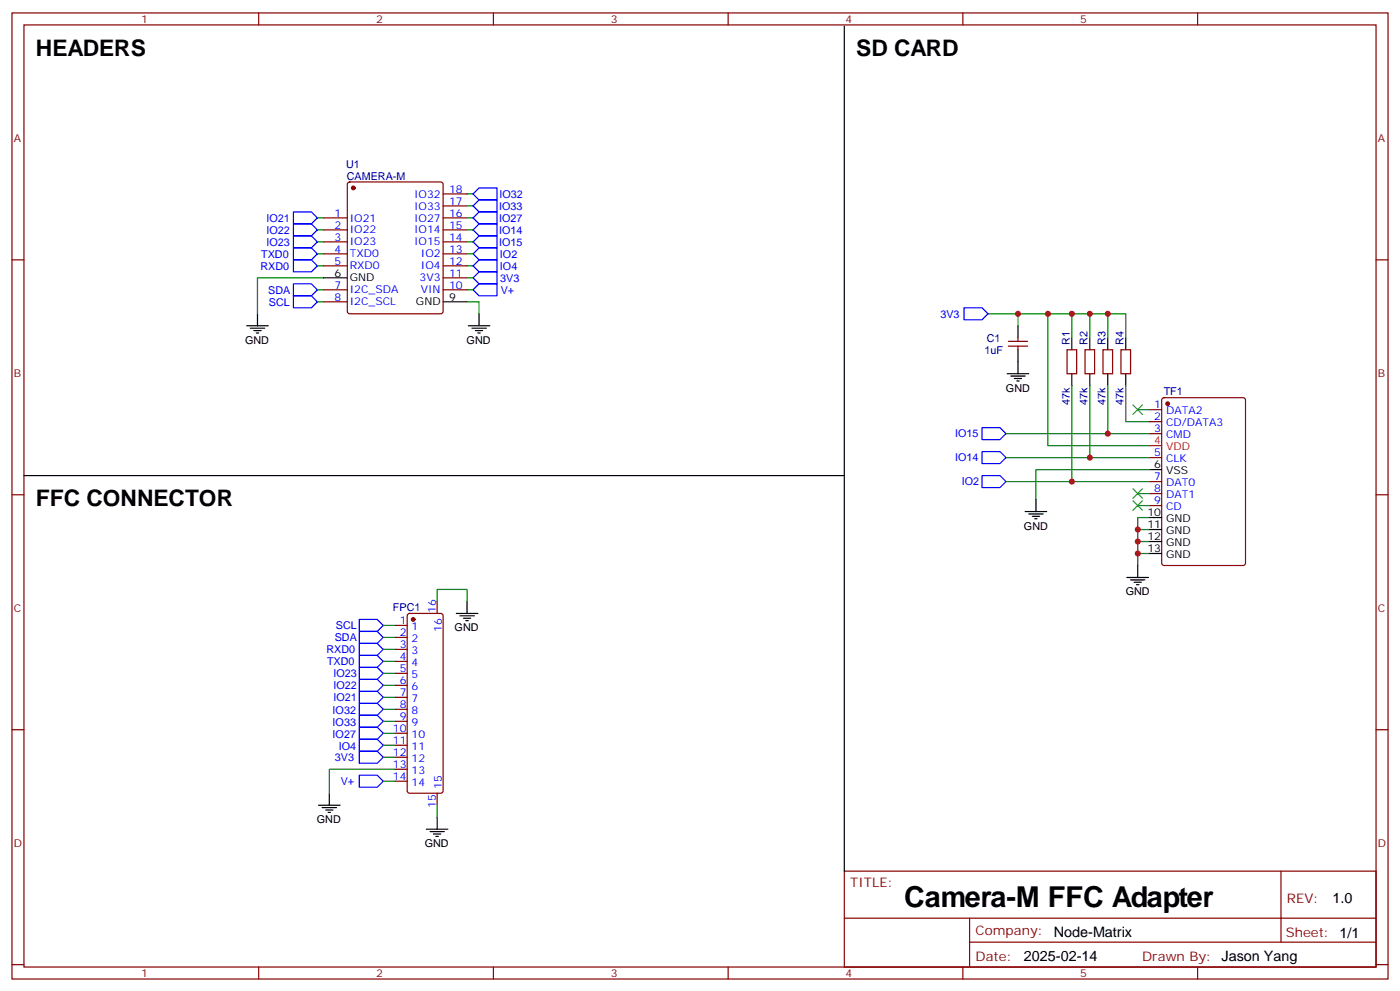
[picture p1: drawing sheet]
<svg xmlns="http://www.w3.org/2000/svg" width="412mm" height="292mm" viewBox="0 0 412 292" stroke-linecap="round" stroke-linejoin="round" font-family="sans-serif">
<g fill="none" stroke="#870000" stroke-width=".35">
<path d="M3.5 3.8h405.4v284.3h-405.4zM7.1 7.3h398.2v277.3h-398.2zM76.2 3.8v3.5M145.3 3.8v3.5M214.5 3.8v3.5M283.6 3.8v3.5M352.8 3.8v3.5M102.5 53.8l.5-.2h26.8l.5 .2 .2 .5v37.4l-.2 .5-.5 .2h-26.8l-.5-.3-.2-.4v-37.4zM130.5 57.1h7.1M3.5 76.5h3.6M95.2 64.1h7.1M95.2 67.7h7.1"/>
<path d="M95.2 71.2h7.1M95.2 74.7h7.1M95.2 78.2h7.1M130.5 64.1h7.1M130.5 67.7h7.1M130.5 71.2h7.1M130.5 74.7h7.1M130.5 78.2h7.1M130.5 60.6h7.1M405.3 76.5h3.6M95.2 85.3h7.1M95.2 88.8h7.1"/>
<path d="M130.5 85.3h7.1M130.5 81.8h7.1M299.9 99.4v1.1M297 100.5h5.7M297 101.9h5.7M299.9 101.9v1M314.3 102.9h2.8v7.1h-2.8zM319.6 102.9h2.8v7.1h-2.8zM324.9 102.9h2.8v7.1h-2.8zM330.2 102.9h2.8v7.1h-2.8zM342.4 117.3l.5-.2h23.3l.6 .4 .1 48.2-.5 .7h-23.5l-.7-.4v-48.2zM338.7 120.6h3.5"/>
<path d="M338.7 124.1h3.5M338.7 127.6h3.5M338.7 134.7h3.5M3.5 145.6h3.6M338.7 141.7h3.5M338.7 145.3h3.5M338.7 148.8h3.5M405.3 145.6h3.6M128.8 177v3.6M116.4 184.1h3.5M116.4 187.6h3.5M116.4 191.1h3.5"/>
<path d="M116.4 194.7h3.5M116.4 198.2h3.5M120.2 180.8l.4-.2h9.2l.5 .2 .2 .5v51.5l-.2 .5-.5 .2h-9.2l-.4-.3-.3-.4v-51.5zM3.5 214.8h3.6M116.4 201.7h3.5M116.4 205.2h3.5M116.4 208.8h3.5M116.4 212.3h3.5M116.4 215.8h3.5M116.4 219.4h3.5M405.3 214.8h3.6M116.4 222.9h3.5"/>
<path d="M116.4 226.4h3.5M116.4 229.9h3.5M128.8 233.5v3.5M248.7 256.4h156.6v28.2h-156.6zM377.3 256.4v20.9M248.7 270.2h156.5M285.6 277.3h119.6M285.6 270.2v14.2M3.5 283.9h3.6M76.2 284.6v3.5M145.3 284.6v3.5M214.5 284.6v3.5"/>
<path d="M283.6 284.6v3.5M352.8 284.6v3.5M405.3 283.9h3.6"/>
</g>
<g fill="none" stroke="#00f" stroke-width=".35">
<path d="M139.3 57.1l1.8-1.8h5.3v3.5h-5.3zM86.4 76.5h5.3l1.8 1.7-1.8 1.8h-5.3zM86.4 73h5.3l1.8 1.7-1.8 1.8h-5.3zM86.4 69.4h5.3l1.8 1.8-1.8 1.8h-5.3zM86.4 65.9h5.3l1.8 1.8-1.8 1.7h-5.3zM86.4 62.4h5.3l1.8 1.7-1.8 1.8h-5.3zM139.3 71.2l1.8-1.8h5.3v3.6h-5.3zM139.3 74.7l1.8-1.7h5.3v3.5h-5.3zM139.3 60.6l1.8-1.8h5.3v3.6h-5.3zM139.3 64.1l1.8-1.7h5.3v3.5h-5.3zM139.3 78.2l1.8-1.7h5.3v3.5h-5.3zM141.1 65.9h5.3v3.5h-5.3l-1.8-1.7z"/>
<path d="M86.4 83.5h5.3l1.8 1.8-1.8 1.8h-5.3zM86.4 87.1h5.3l1.8 1.7-1.8 1.8h-5.3zM139.3 85.3l1.8-1.8h5.3v3.6h-5.3zM139.3 81.8l1.8-1.8h5.3v3.5h-5.3zM284 90.6h5.3l1.7 1.8-1.7 1.7h-5.3zM289.3 132.9h5.3l1.7 1.8-1.7 1.8h-5.3zM289.3 140h5.3l1.7 1.7-1.7 1.8h-5.3zM289.3 125.9h5.3l1.7 1.7-1.7 1.8h-5.3zM105.8 200h5.3l1.8 1.7-1.8 1.8h-5.3zM105.8 196.4h5.3l1.8 1.8-1.8 1.8h-5.3zM105.8 192.9h5.3l1.8 1.8-1.8 1.7h-5.3zM105.8 189.4h5.3l1.8 1.7-1.8 1.8h-5.3z"/>
<path d="M105.8 185.8h5.3l1.8 1.8-1.8 1.8h-5.3zM105.8 182.3h5.3l1.8 1.8-1.8 1.7h-5.3zM105.8 217.6h5.3l1.8 1.8-1.8 1.7h-5.3zM105.8 214.1h5.3l1.8 1.7-1.8 1.8h-5.3zM105.8 210.5h5.3l1.8 1.8-1.8 1.8h-5.3zM105.8 207h5.3l1.8 1.8-1.8 1.7h-5.3zM105.8 203.5h5.3l1.8 1.7-1.8 1.8h-5.3zM105.8 228.2h5.3l1.8 1.7-1.8 1.8h-5.3zM105.8 221.1h5.3l1.8 1.8-1.8 1.7h-5.3z"/>
</g>
<g fill="none" stroke="#008700" stroke-width=".35">
<path d="M137.6 57.1h1.7M93.5 78.2h1.7M93.5 74.7h1.7M93.5 64.1h1.7M93.5 71.2h1.7M93.5 67.7h1.7M137.6 78.2h1.7M137.6 74.7h1.7M137.6 64.1h1.7M137.6 71.2h1.7M137.6 67.7h1.7M137.6 60.6h1.7"/>
<path d="M93.5 85.3h1.7M93.5 88.8h1.7M95.2 81.8h-19.4v10.6M137.6 88.8h3.5v3.6M137.6 85.3h1.7M137.6 81.8h1.7M291 92.4h40.6v7M299.9 92.4v3.5M308.7 92.4v38.8h30M315.7 92.4v7M321 92.4v7M326.3 92.4v7"/>
<path d="M315.7 113.5v28.2M321 113.5v21.2M326.3 113.5v14.1M331.6 113.5v10.6h7.1M296.3 127.6h42.4M296.3 134.7h42.4M335.1 120.6h3.6M338.7 138.2h-33.5v8.8M296.3 141.7h42.4M335.1 159.4h3.6M335.1 155.9h3.6M335.1 148.8h3.6"/>
<path d="M335.1 145.3h3.6M338.7 152.3h-3.6v14.1M128.8 177v-3.5h8.8v3.5M335.1 162.9h3.6M112.9 198.2h3.5M112.9 194.7h3.5M112.9 191.1h3.5M112.9 187.6h3.5M112.9 184.1h3.5M112.9 219.4h3.5M112.9 215.8h3.5M112.9 212.3h3.5"/>
<path d="M112.9 208.8h3.5M112.9 205.2h3.5M112.9 201.7h3.5M112.9 229.9h3.5M112.9 222.9h3.5M116.4 226.4h-19.4v7.1M128.8 237v3.5"/>
</g>
<g fill="none" stroke="#000" stroke-width=".35">
<path d="M248.7 7.7v248.7M72.7 95.9h6.3M73.7 96.6h4.3M74.8 97.3h2.1M75.5 98h.7M75.8 92.4v3.5M95.2 81.8h7.1M130.5 88.8h7.1M137.9 95.9h6.4M139 96.6h4.2M140.1 97.3h2.1M140.8 98h.7"/>
<path d="M141.1 92.4v3.5M299.9 95.9v3.5M315.7 99.4v3.5M321 99.4v3.5M326.3 99.4v3.5M331.6 99.4v3.5M296.7 110h6.3M297.7 110.7h4.3M298.8 111.4h2.1M299.5 112.1h.7M299.9 102.9v7.1M315.7 110v3.5"/>
<path d="M321 110v3.5M326.3 110v3.5M331.6 110v3.5M7.1 140h241.6M338.7 138.2h3.5M302 150.6h6.3M303 151.3h4.3M304.1 152h2.1M304.8 152.7h.7M305.2 147v3.6M338.7 152.3h3.5M338.7 155.9h3.5"/>
<path d="M338.7 159.4h3.5M137.6 177v3.6M332 170h6.3M333 170.7h4.3M334.1 171.4h2.1M334.8 172.1h.7M335.1 166.4v3.6M338.7 162.9h3.5M134.4 180.6h6.4M135.5 181.3h4.2M136.5 182h2.1M137.2 182.7h.7"/>
<path d="M93.8 237h6.4M94.9 237.7h4.2M96 238.4h2.1M96.7 239.1h.7M97 233.5v3.5M125.6 244.1h6.3M126.6 244.8h4.3M127.7 245.5h2.1M128.4 246.2h.7M128.8 240.5v3.6"/>
</g>
<g fill="#870000" stroke="#870000" stroke-width=".35">
<circle cx="104.1" cy="55.3" r=".53"/>
<circle cx="121.7" cy="182.3" r=".53"/>
<circle cx="344" cy="118.8" r=".53"/>
</g>
<path d="M338.7 131.2h3.5" fill="none" stroke="#f00" stroke-width=".35"/>
<path d="M333.7 119.2l2.8 2.8M336.5 119.2l-2.8 2.8M333.7 147.4l2.8 2.8M333.7 143.9l2.8 2.8M336.5 147.4l-2.8 2.8M336.5 143.9l-2.8 2.8" fill="none" stroke="#3c3" stroke-width=".35"/>
<g fill="#c00">
<circle cx="326.3" cy="92.4" r=".88"/>
<circle cx="299.9" cy="92.4" r=".88"/>
<circle cx="321" cy="92.4" r=".88"/>
<circle cx="315.7" cy="92.4" r=".88"/>
<circle cx="308.7" cy="92.4" r=".88"/>
<circle cx="335.1" cy="162.9" r=".88"/>
<circle cx="335.1" cy="159.4" r=".88"/>
<circle cx="335.1" cy="155.9" r=".88"/>
<circle cx="326.3" cy="127.6" r=".88"/>
<circle cx="321" cy="134.7" r=".88"/>
<circle cx="315.7" cy="141.7" r=".88"/>
</g>
<text font-size="8.5" x="266.3" y="267">Camera-M FFC Adapter</text>
<g font-size="6.7">
<text x="10.6" y="16.5">HEADERS</text>
<text x="252.2" y="16.5">SD CARD</text>
<text x="10.6" y="148.8">FFC CONNECTOR</text>
</g>
<g font-size="4.2">
<text x="392.5" y="265.7">1.0</text>
<text x="310.4" y="275.8">Node-Matrix</text>
<text x="301.6" y="282.9">2025-02-14</text>
</g>
<g font-size="3.9" fill="#800">
<text x="250.5" y="261">TITLE:</text>
<text x="379.1" y="265.7">REV:</text>
<text x="287.4" y="275.2">Company:</text>
<text x="378.7" y="275.8">Sheet: 1/1</text>
<text x="287.4" y="282.9">Date:</text>
<text x="336.4" y="282.9">Drawn By: Jason Yang</text>
</g>
<g font-size="3.2" fill="#800">
<text x="41.6" y="6.8">1</text>
<text x="110.8" y="6.8">2</text>
<text x="179.9" y="6.8">3</text>
<text x="249.1" y="6.8">4</text>
<text x="318.2" y="6.8">5</text>
<text x="4.1" y="41.9">A</text>
<text x="405.9" y="41.9">A</text>
<text x="4.1" y="111.1">B</text>
<text x="405.9" y="111.1">B</text>
<text x="4.1" y="180.2">C</text>
<text x="405.9" y="180.2">C</text>
<text x="4.1" y="249.3">D</text>
<text x="405.9" y="249.3">D</text>
<text x="41.6" y="287.6">1</text>
<text x="110.8" y="287.6">2</text>
<text x="179.9" y="287.6">3</text>
<text x="249.1" y="287.6">4</text>
<text x="318.2" y="287.6">5</text>
</g>
<g font-size="3.2" fill="#000080">
<text x="102" y="49.4">U1</text>
<text x="102.2" y="52.9">CAMERA-M</text>
<text x="290.7" y="100.6">C1</text>
<text x="315.1" y="101.5" transform="rotate(-90 315.1 101.5)">R1</text>
<text x="320.4" y="101.5" transform="rotate(-90 320.4 101.5)">R2</text>
<text x="325.7" y="101.5" transform="rotate(-90 325.7 101.5)">R3</text>
<text x="331" y="101.5" transform="rotate(-90 331 101.5)">R4</text>
<text x="290" y="104.1">1uF</text>
<text x="315.1" y="119.2" transform="rotate(-90 315.1 119.2)">47k</text>
<text x="320.4" y="119.2" transform="rotate(-90 320.4 119.2)">47k</text>
<text x="325.7" y="119.2" transform="rotate(-90 325.7 119.2)">47k</text>
<text x="331" y="119.2" transform="rotate(-90 331 119.2)">47k</text>
<text x="342.8" y="116.4">TF1</text>
<text x="115.7" y="179.9">FPC1</text>
</g>
<g font-size="3.2" fill="#00f">
<text x="122" y="58.1">IO32</text>
<text x="132.3" y="56.7">18</text>
<text x="147.1" y="58.2">IO32</text>
<text x="78.5" y="65.3">IO21</text>
<text x="98.5" y="63.8">1</text>
<text x="103" y="65.2">IO21</text>
<text x="122" y="65.2">IO27</text>
<text x="122" y="61.7">IO33</text>
<text x="132.3" y="63.8">16</text>
<text x="132.3" y="60.3">17</text>
<text x="147.1" y="61.7">IO33</text>
<text x="147.1" y="65.3">IO27</text>
<text x="78.5" y="68.8">IO22</text>
<text x="98.5" y="67.3">2</text>
<text x="98.5" y="70.8">3</text>
<text x="103" y="68.7">IO22</text>
<text x="122" y="68.7">IO14</text>
<text x="132.3" y="70.8">14</text>
<text x="132.3" y="67.3">15</text>
<text x="147.1" y="68.8">IO14</text>
<text x="76.9" y="75.9">TXD0</text>
<text x="78.5" y="72.3">IO23</text>
<text x="98.5" y="74.4">4</text>
<text x="98.5" y="77.9">5</text>
<text x="103" y="72.2">IO23</text>
<text x="103" y="75.8">TXD0</text>
<text x="122" y="72.2">IO15</text>
<text x="124" y="75.8">IO2</text>
<text x="132.3" y="77.9">12</text>
<text x="132.3" y="74.4">13</text>
<text x="147.1" y="72.3">IO15</text>
<text x="147.3" y="75.8">IO2</text>
<text x="76.8" y="79.4">RXD0</text>
<text x="103" y="79.3">RXD0</text>
<text x="123.6" y="82.8">3V3</text>
<text x="124" y="79.3">IO4</text>
<text x="132.3" y="81.4">11</text>
<text x="147.3" y="79.4">IO4</text>
<text x="147.4" y="82.9">3V3</text>
<text x="79" y="86.4">SDA</text>
<text x="79.2" y="90">SCL</text>
<text x="98.5" y="84.9">7</text>
<text x="98.5" y="88.5">8</text>
<text x="103" y="86.4">I2C_SDA</text>
<text x="103" y="89.9">I2C_SCL</text>
<text x="123.9" y="86.4">VIN</text>
<text x="132.3" y="84.9">10</text>
<text x="147.5" y="86.4">V+</text>
<text x="277" y="93.5">3V3</text>
<text x="340" y="120.2">1</text>
<text x="340" y="123.8">2</text>
<text x="343.5" y="122">DATA2</text>
<text x="343.5" y="125.5">CD/DATA3</text>
<text x="281.4" y="128.8">IO15</text>
<text x="340" y="127.3">3</text>
<text x="343.5" y="129">CMD</text>
<text x="281.4" y="135.8">IO14</text>
<text x="340" y="134.3">5</text>
<text x="343.5" y="136.1">CLK</text>
<text x="283.3" y="142.9">IO2</text>
<text x="340" y="141.4">7</text>
<text x="343.5" y="143.2">DAT0</text>
<text x="340" y="144.9">8</text>
<text x="340" y="148.4">9</text>
<text x="343.5" y="146.7">DAT1</text>
<text x="343.5" y="150.2">CD</text>
<text x="99" y="185.2">SCL</text>
<text x="117.8" y="183.7">1</text>
<text x="121.2" y="185.5">1</text>
<text x="128.4" y="180.4" transform="rotate(-90 128.4 180.4)">16</text>
<text x="130.2" y="185.9" transform="rotate(-90 130.2 185.9)">16</text>
<text x="98.6" y="188.7">SDA</text>
<text x="117.8" y="187.3">2</text>
<text x="117.8" y="190.8">3</text>
<text x="121.2" y="189">2</text>
<text x="96.2" y="192.3">RXD0</text>
<text x="96.3" y="195.8">TXD0</text>
<text x="117.8" y="194.3">4</text>
<text x="117.8" y="197.8">5</text>
<text x="121.2" y="192.5">3</text>
<text x="121.2" y="196.1">4</text>
<text x="98.2" y="202.8">IO22</text>
<text x="98.2" y="199.3">IO23</text>
<text x="117.8" y="201.4">6</text>
<text x="121.2" y="199.6">5</text>
<text x="121.2" y="203.1">6</text>
<text x="98.2" y="206.4">IO21</text>
<text x="117.8" y="204.9">7</text>
<text x="117.8" y="208.4">8</text>
<text x="121.2" y="206.7">7</text>
<text x="98" y="213.5">IO33</text>
<text x="98" y="210">IO32</text>
<text x="115.7" y="215.5">10</text>
<text x="117.8" y="211.9">9</text>
<text x="121.2" y="210.2">8</text>
<text x="121.2" y="213.7">9</text>
<text x="98" y="217.1">IO27</text>
<text x="99.8" y="220.6">IO4</text>
<text x="115.7" y="219">11</text>
<text x="121.2" y="217.2">10</text>
<text x="121.2" y="220.8">11</text>
<text x="98.7" y="224">3V3</text>
<text x="115.7" y="222.5">12</text>
<text x="115.7" y="226.1">13</text>
<text x="121.2" y="224.3">12</text>
<text x="121.2" y="227.8">13</text>
<text x="100.4" y="231.2">V+</text>
<text x="115.7" y="229.6">14</text>
<text x="121.2" y="231.4">14</text>
<text x="130.2" y="232.2" transform="rotate(-90 130.2 232.2)">15</text>
<text x="128.4" y="237.7" transform="rotate(-90 128.4 237.7)">15</text>
</g>
<g font-size="3.2">
<text x="98.5" y="81.4">6</text>
<text x="103" y="82.8">GND</text>
<text x="122.5" y="89.9">GND</text>
<text x="132.3" y="88.5">9</text>
<text x="72.2" y="101.2">GND</text>
<text x="137.5" y="101.2">GND</text>
<text x="296.3" y="115.3">GND</text>
<text x="340" y="137.9">6</text>
<text x="343.5" y="139.6">VSS</text>
<text x="301.6" y="155.9">GND</text>
<text x="338" y="152">10</text>
<text x="338" y="155.5">11</text>
<text x="343.5" y="153.7">GND</text>
<text x="338" y="159">12</text>
<text x="343.5" y="157.3">GND</text>
<text x="343.5" y="160.8">GND</text>
<text x="338" y="162.6">13</text>
<text x="343.5" y="164.3">GND</text>
<text x="331.6" y="175.3">GND</text>
<text x="133.9" y="185.8">GND</text>
<text x="93.4" y="242.3">GND</text>
<text x="125.1" y="249.4">GND</text>
</g>
<g font-size="3.2" fill="#f00">
<text x="340" y="130.8">4</text>
<text x="343.5" y="132.6">VDD</text>
</g>
</svg>
